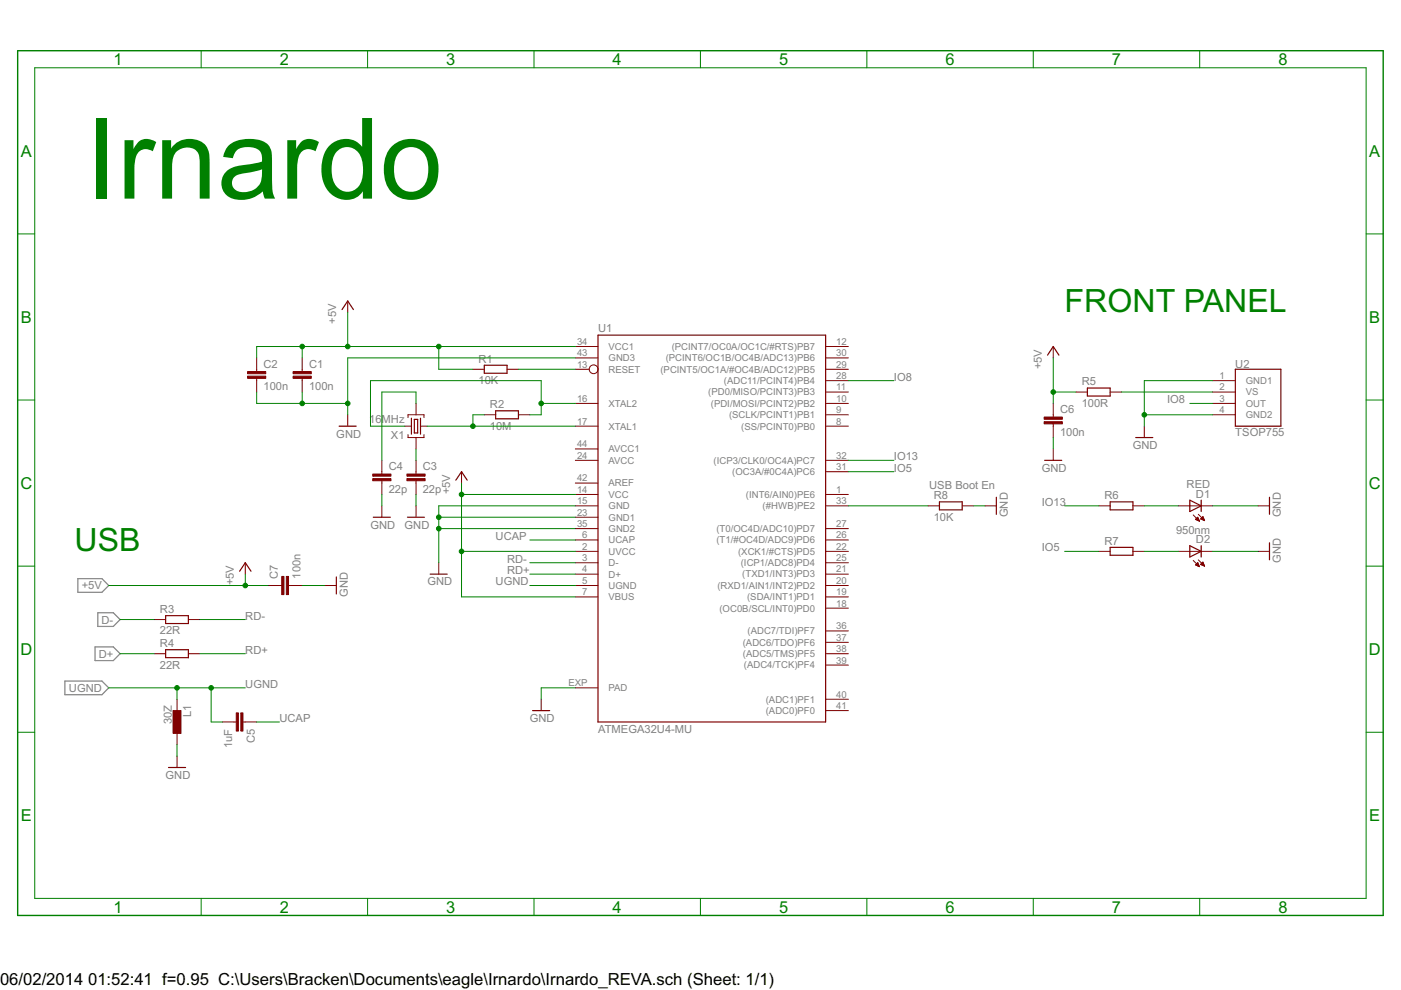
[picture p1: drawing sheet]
<svg xmlns="http://www.w3.org/2000/svg" width="297mm" height="210mm" viewBox="0 0 297 210" stroke-linecap="round" stroke-linejoin="round" font-family="sans-serif">
<path d="M16.5 122.7h5.1l1.5 1.4-1.5 1.5h-5.1zM20.2 137.2h3.8l1.5 1.4-1.5 1.5h-3.8zM20.7 129.9h3.3l1.5 1.5-1.5 1.4h-3.3zM13.8 144.4h7.8l1.5 1.4-1.5 1.5h-7.8z" fill="none" stroke="#808080" stroke-width=".25"/>
<g fill="none" stroke="#800000" stroke-width=".25">
<path d="M72.5 65.6l1.2-1.8 1.2 1.8M102.7 77.4h4.8v1.7h-4.8zM126.8 71.1h48.2v82h-48.2zM222.1 75.3l1.2-1.8 1.2 1.8M261.9 78.3h9.7v12.1h-9.7zM71.9 90.4h3.6M87.2 88.7v3.4M87.8 88.9h.8v2.9h-.8zM89.2 88.7v3.4M105.1 87.1h4.8v1.7h-4.8zM221.5 97.6h3.6M230.5 82.3h4.9v1.7h-4.9z"/>
<path d="M240.8 92.8h3.6M79.1 109.7h3.7M86.4 109.7h3.6M96.6 101.8l1.3-1.8 1.2 1.8M199.2 106.4h4.8v1.7h-4.8zM211.2 105.4v3.7M235.4 106.4h4.8v1.7h-4.8zM235.4 116.1h4.8v1.6h-4.8zM252.3 106l2.4 1.3-2.4 1.2zM252.3 115.7l2.4 1.2-2.4 1.2zM254.7 106v2.5M254.7 115.7v2.4"/>
<path d="M269.2 105.4v3.7M269.2 115.1v3.6M35.1 130.5h4.8v1.7h-4.8zM35.1 137.8h4.8v1.6h-4.8zM50.8 121.1l1.2-1.8 1.2 1.8M71.3 122.3v3.6M91.2 121.7h3.6M112.9 150.7h3.6M35.7 162.7h3.6"/>
</g>
<g fill="none" stroke="#800000" stroke-width=".21">
<path d="M54.4 75.9v2.9M64.1 75.9v2.9M73.7 63.8v2.4M100.3 78.3h2.4M107.5 78.3h2.4M122 78.3h2.9M122 75.9h4.8M122 73.5h4.8M175 78.3h4.9M175 75.9h4.9M175 73.5h4.9M223.3 73.5v2.4"/>
<path d="M54.4 80.2v2.9M64.1 80.2v2.9M73.7 87.9v2.5M81 97.6v2.9M85.8 90.4h1.4M86.5 88.5v-.6h3.4v.6M86.5 92.2v.6h3.4v-.6M88.2 85.5v2.4M88.2 92.8v2.4M88.2 97.6v2.9M89.2 90.4h1.4M102.7 87.9h2.4"/>
<path d="M109.9 87.9h2.4M122 97.6h4.8M122 85.5h4.8M122 90.4h4.8M122 95.2h4.8M175 80.7h4.9M175 97.6h4.9M175 83.1h4.9M175 85.5h4.9M175 87.9h4.9M175 90.4h4.9M223.3 85.5v2.9"/>
<path d="M223.3 89.9v2.9M223.3 95.2v2.4M228.1 83.1h2.4M235.4 83.1h2.4M242.6 90.4v2.4M257.1 80.7h4.8M257.1 83.1h4.8M257.1 85.5h4.8M257.1 87.9h4.8M52 119.3v2.4M81 101.9v2.9M81 107.3v2.4"/>
<path d="M88.2 101.9v2.9M88.2 107.3v2.4M93 119.3v2.4M97.9 100v2.4M122 107.3h4.8M122 119.3h4.8M122 104.8h4.8M122 112.1h4.8M122 114.5h4.8M122 116.9h4.8M122 102.4h4.8M122 109.7h4.8"/>
<path d="M175 107.3h4.9M175 119.3h4.9M175 104.8h4.9M175 100h4.9M175 112.1h4.9M175 114.5h4.9M175 116.9h4.9M196.8 107.3h2.4M204 107.3h2.4M208.8 107.3h2.4M233 107.3h2.4M233 116.9h2.4"/>
<path d="M240.2 107.3h2.4M240.2 116.9h2.4M249.9 107.3h7.2M249.9 116.9h7.2M253 109.2l1.3 1.3M253 118.8l1.3 1.3M253.5 110.1l.4-.4 .4 .8zM253.5 119.8h.6M253.5 110.2h.7M253.6 110h.5M253.6 119.7h.5M253.7 119.9h.5"/>
<path d="M253.7 109.9h.4M253.7 119.5h.3M253.8 110.3h.4M253.8 109.8h.2M253.8 119.4h.2M253.9 109.7h.1M253.9 119.3h.1M253.9 119.3l-.4 .5 .8 .3M253.9 119.3l.4 .8M253.9 120h.3M254 110.4h.3M254.1 109.1l1.3 1.3"/>
<path d="M254.1 118.7l1.3 1.3M254.3 110.5h.1M254.6 110l.4-.5 .4 .9zM254.6 119.7h.6M254.6 110h.6M254.6 109.9h.6M254.7 119.5h.5M254.7 109.8h.4M254.8 119.8h.5M254.8 119.4h.3M254.9 110.2h.4M254.9 109.7h.2"/>
<path d="M254.9 119.3h.2M255 109.6h.1M255 119.2h.1M255 119.9h.3M255 119.2l-.4 .5 .8 .3M255 119.2l.4 .8M255.1 110.3h.3M255.3 120h.1M266.7 107.3h2.5M266.7 116.9h2.5M32.7 138.6h2.4M32.7 131.4h2.4"/>
<path d="M39.9 138.6h2.5M39.9 131.4h2.5M56.8 124.1h2.9M61.2 124.1h2.9M68.9 124.1h2.4M122 124.1h4.8M122 126.6h4.8M122 121.7h4.8M175 138.6h4.9M175 136.2h4.9M175 133.8h4.9M175 128.9h4.9"/>
<path d="M175 124.1h4.9M175 126.6h4.9M175 121.7h4.9M254.2 120.1h.1M37.5 148.3v2.4M37.5 155.5v2.4M47.2 153.1h2.9M51.5 153.1h2.9M114.7 148.3v2.4M122 145.8h4.8M175 150.7h4.9M175 148.3h4.9"/>
<path d="M175 141h4.9M37.5 160.3v2.4"/>
<circle cx="125.9" cy="78.3" r=".93"/>
</g>
<g fill="#800000" stroke="#800000" stroke-width=".21">
<path d="M62.1 79.8h3.9v.4h-3.9z"/>
<path d="M62.1 78.8h3.9v.4h-3.9z"/>
<path d="M86.3 101.5h3.8v.4h-3.8z"/>
<path d="M86.3 100.5h3.8v.5h-3.8z"/>
<path d="M79 101.5h3.9v.4h-3.9z"/>
<path d="M79 100.5h3.9v.5h-3.9z"/>
<path d="M52.5 79.8h3.8v.4h-3.8z"/>
<path d="M52.5 78.8h3.8v.4h-3.8z"/>
<path d="M36.7 150.7h1.7v4.8h-1.7z"/>
<path d="M50.1 151.2h.4v3.8h-.4z"/>
<path d="M51.1 151.2h.4v3.8h-.4z"/>
<path d="M221.4 89.4h3.8v.5h-3.8z"/>
<path d="M221.4 88.4h3.8v.5h-3.8z"/>
<path d="M60.7 122.2h.5v3.9h-.5z"/>
<path d="M59.7 122.2h.5v3.9h-.5z"/>
</g>
<path d="M3.7 10.8h289.6v183.3h-289.6z" fill="none" stroke="#008000" stroke-width=".3"/>
<g fill="none" stroke="#008000" stroke-width=".21">
<path d="M7.4 14.4h282.2v176.1h-282.2zM42.7 10.8v3.6M77.9 10.8v3.6M113.2 10.8v3.6M148.5 10.8v3.6M183.8 10.8v3.6M219.1 10.8v3.6M254.4 10.8v3.6M3.7 49.6h3.7M289.6 49.6h3.7M64.1 73.5v2.4M73.7 66.2v7.3"/>
<path d="M93 73.5v4.8h7.3M109.9 78.3h12.1M122 73.5h-67.6v2.4M122 75.9h-48.3v12M223.3 75.9v9.6M3.7 84.8h3.7M54.4 83.1v2.4h19.3M64.1 83.1v2.4M88.2 85.5v-2.4h-7.2v14.5M88.2 95.2v2.4M90.6 90.4h31.4M102.7 87.9h-2.4v2.5"/>
<path d="M112.3 87.9h2.4v-7.2h-36.2v9.7h7.3M114.7 85.5h7.3M179.9 80.7h9.6M179.9 97.6h9.6M223.3 92.8v2.4M223.3 83.1h4.8M237.8 83.1h19.3M242.6 87.9h14.5M252.3 85.5h4.8M257.1 80.7h-14.5v9.7M289.6 84.8h3.7M81 104.8v2.5"/>
<path d="M88.2 104.8v2.5M93 109.7h29M93 112.1h29M97.9 104.8h24.1M97.9 102.4v24.2h24.1M97.9 116.9h24.1M112.3 119.3h9.7M112.3 114.5h9.7M122 107.3h-29v12M179.9 107.3h16.9M179.9 100h9.6M206.4 107.3h2.4"/>
<path d="M225.7 116.9h7.3M225.7 107.3h7.3M242.6 116.9h7.3M242.6 107.3h7.3M257.1 116.9h9.6M257.1 107.3h9.6M3.7 120h3.7M23.1 124.1h33.7M25.5 131.4h7.2M25.5 138.6h7.2M42.4 131.4h9.6M42.4 138.6h9.6"/>
<path d="M52 121.7v2.4M64.1 124.1h4.8M112.3 124.1h9.7M112.3 121.7h9.7M289.6 120h3.7M3.7 155.3h3.7M23.1 145.8h28.9M37.5 145.8v2.5M37.5 157.9v2.4M44.8 145.8v7.3h2.4M54.4 153.1h4.8M122 145.8h-7.3v2.5"/>
<path d="M289.6 155.3h3.7M42.7 190.5v3.6M77.9 190.5v3.6M113.2 190.5v3.6M148.5 190.5v3.6M183.8 190.5v3.6M219.1 190.5v3.6M254.4 190.5v3.6"/>
</g>
<g fill="#008000" stroke="#008000" stroke-width=".21">
<circle cx="73.7" cy="73.5" r=".49"/>
<circle cx="93" cy="73.5" r=".49"/>
<circle cx="64.1" cy="73.5" r=".49"/>
<circle cx="97.9" cy="104.8" r=".49"/>
<circle cx="97.9" cy="116.9" r=".49"/>
<circle cx="52" cy="124.1" r=".49"/>
<circle cx="223.3" cy="83.1" r=".49"/>
<circle cx="73.7" cy="85.5" r=".49"/>
<circle cx="64.1" cy="85.5" r=".49"/>
<circle cx="93" cy="109.7" r=".49"/>
<circle cx="93" cy="112.1" r=".49"/>
<circle cx="242.6" cy="87.9" r=".49"/>
<circle cx="100.3" cy="90.4" r=".49"/>
<circle cx="114.7" cy="85.5" r=".49"/>
<circle cx="37.5" cy="145.8" r=".49"/>
<circle cx="44.8" cy="145.8" r=".49"/>
</g>
<text font-size="26.7" fill="#008000" x="18.2" y="42.1">Irnardo</text>
<g font-size="7.6" fill="#008000">
<text x="225.7" y="66.2">FRONT PANEL</text>
<text x="15.8" y="116.9">USB</text>
</g>
<g font-size="4">
<text x="0" y="208.9">06/02/2014</text>
<text x="18.7" y="208.9">01:52:41 f=0.95 C:\Users\Bracken\Documents\eagle\Irnardo\Irnardo_REVA.sch (Sheet: 1/1)</text>
</g>
<g font-size="3.9" fill="#008000">
<text x="24" y="13.8">1</text>
<text x="59.3" y="13.8">2</text>
<text x="94.6" y="13.8">3</text>
<text x="129.9" y="13.8">4</text>
<text x="165.2" y="13.8">5</text>
<text x="200.5" y="13.8">6</text>
<text x="235.8" y="13.8">7</text>
<text x="271" y="13.8">8</text>
<text x="4.4" y="33.2">A</text>
<text x="290.3" y="33.2">A</text>
<text x="4.4" y="68.4">B</text>
<text x="290.3" y="68.4">B</text>
<text x="4.3" y="103.6">C</text>
<text x="290.2" y="103.6">C</text>
<text x="4.3" y="138.9">D</text>
<text x="290.2" y="138.9">D</text>
<text x="4.4" y="174.1">E</text>
<text x="290.3" y="174.1">E</text>
<text x="24" y="193.5">1</text>
<text x="59.3" y="193.5">2</text>
<text x="94.6" y="193.5">3</text>
<text x="129.9" y="193.5">4</text>
<text x="165.2" y="193.5">5</text>
<text x="200.5" y="193.5">6</text>
<text x="235.8" y="193.5">7</text>
<text x="271" y="193.5">8</text>
</g>
<g font-size="2.6" fill="#808080">
<text x="71.3" y="68.6" transform="rotate(-90 71.3 68.6)">+5V</text>
<text x="126.8" y="70.3">U1</text>
<text x="55.9" y="77.9">C2</text>
<text x="65.5" y="77.9">C1</text>
<text x="101.5" y="76.9">R1</text>
<text x="55.9" y="82.8">100n</text>
<text x="65.5" y="82.8">100n</text>
<text x="101.5" y="81.4">10K</text>
<text x="189.5" y="80.7">IO8</text>
<text x="220.9" y="78.3" transform="rotate(-90 220.9 78.3)">+5V</text>
<text x="229.3" y="81.7">R5</text>
<text x="261.9" y="78.1">U2</text>
<text x="78.3" y="89.6">16MHz</text>
<text x="103.9" y="86.5">R2</text>
<text x="224.8" y="87.6">C6</text>
<text x="229.3" y="86.3">100R</text>
<text x="247.4" y="85.5">IO8</text>
<text x="71.3" y="92.8">GND</text>
<text x="82.9" y="93">X1</text>
<text x="103.9" y="91.1">10M</text>
<text x="224.8" y="92.4">100n</text>
<text x="240.2" y="95.2">GND</text>
<text x="261.9" y="92.5">TSOP755</text>
<text x="82.4" y="99.6">C4</text>
<text x="89.6" y="99.6">C3</text>
<text x="189.5" y="97.6">IO13</text>
<text x="189.5" y="100">IO5</text>
<text x="220.9" y="100">GND</text>
<text x="82.4" y="104.5">22p</text>
<text x="89.6" y="104.5">22p</text>
<text x="95.4" y="104.8" transform="rotate(-90 95.4 104.8)">+5V</text>
<text x="197" y="103.6">USB Boot En</text>
<text x="198" y="105.8">R8</text>
<text x="220.9" y="107.2">IO13</text>
<text x="234.2" y="105.8">R6</text>
<text x="251.6" y="103.5">RED</text>
<text x="253.6" y="105.6">D1</text>
<text x="78.5" y="112.1">GND</text>
<text x="85.8" y="112.1">GND</text>
<text x="198" y="110.4">10K</text>
<text x="213.7" y="109.7" transform="rotate(-90 213.7 109.7)">GND</text>
<text x="249.3" y="113.2">950nm</text>
<text x="271.6" y="109.7" transform="rotate(-90 271.6 109.7)">GND</text>
<text x="105.1" y="114.5">UCAP</text>
<text x="107.5" y="119.3">RD-</text>
<text x="220.9" y="116.9">IO5</text>
<text x="234.2" y="115.5">R7</text>
<text x="253.6" y="115.2">D2</text>
<text x="271.6" y="119.3" transform="rotate(-90 271.6 119.3)">GND</text>
<text x="17.3" y="125">+5V</text>
<text x="49.6" y="124.1" transform="rotate(-90 49.6 124.1)">+5V</text>
<text x="58.9" y="122.7" transform="rotate(-90 58.9 122.7)">C7</text>
<text x="63.7" y="122.7" transform="rotate(-90 63.7 122.7)">100n</text>
<text x="90.6" y="124.1">GND</text>
<text x="105.1" y="124.1">UGND</text>
<text x="107.5" y="121.7">RD+</text>
<text x="33.9" y="129.9">R3</text>
<text x="52" y="131.4">RD-</text>
<text x="73.7" y="126.5" transform="rotate(-90 73.7 126.5)">GND</text>
<text x="21.5" y="132.2">D-</text>
<text x="33.9" y="134.5">22R</text>
<text x="33.9" y="137.2">R4</text>
<text x="20.9" y="139.5">D+</text>
<text x="33.9" y="141.7">22R</text>
<text x="52" y="138.6">RD+</text>
<text x="14.6" y="146.7">UGND</text>
<text x="52" y="145.8">UGND</text>
<text x="36.4" y="153.5" transform="rotate(-90 36.4 153.5)">30Z</text>
<text x="40.5" y="152.1" transform="rotate(-90 40.5 152.1)">L1</text>
<text x="59.2" y="153.1">UCAP</text>
<text x="112.3" y="153.1">GND</text>
<text x="126.8" y="155.5">ATMEGA32U4-MU</text>
<text x="49.2" y="158.6" transform="rotate(-90 49.2 158.6)">1uF</text>
<text x="54.1" y="157.6" transform="rotate(-90 54.1 157.6)">C5</text>
<text x="35.1" y="165.1">GND</text>
</g>
<g font-size="2.3" fill="#808080">
<text x="122.3" y="75.5">43</text>
<text x="122.3" y="78">13</text>
<text x="122.3" y="73.1">34</text>
<text x="129" y="76.6">GND3</text>
<text x="129" y="74.2">VCC1</text>
<text x="141.1" y="76.6">(PCINT6/OC1B/OC4B/ADC13)PB6</text>
<text x="142.4" y="74.2">(PCINT7/OC0A/OC1C/#RTS)PB7</text>
<text x="177.3" y="78">29</text>
<text x="177.3" y="75.5">30</text>
<text x="177.3" y="73.1">12</text>
<text x="129" y="79">RESET</text>
<text x="140" y="79">(PCINT5/OC1A/#OC4B/ADC12)PB5</text>
<text x="150.2" y="83.8">(PD0/MISO/PCINT3)PB3</text>
<text x="153.5" y="81.4">(ADC11/PCINT4)PB4</text>
<text x="177.3" y="80.4">28</text>
<text x="177.3" y="82.8">11</text>
<text x="258.6" y="80.4">1</text>
<text x="258.6" y="82.8">2</text>
<text x="264.1" y="81.4">GND1</text>
<text x="264.1" y="83.8">VS</text>
<text x="122.3" y="85.2">16</text>
<text x="129" y="86.3">XTAL2</text>
<text x="150.7" y="86.2">(PDI/MOSI/PCINT2)PB2</text>
<text x="154.6" y="88.7">(SCLK/PCINT1)PB1</text>
<text x="177.3" y="85.2">10</text>
<text x="177.3" y="87.6">9</text>
<text x="258.6" y="85.2">3</text>
<text x="258.6" y="87.6">4</text>
<text x="264.1" y="86.3">OUT</text>
<text x="264.1" y="88.7">GND2</text>
<text x="122.3" y="94.8">44</text>
<text x="122.3" y="90">17</text>
<text x="129" y="95.9">AVCC1</text>
<text x="129" y="91.1">XTAL1</text>
<text x="157.1" y="91.1">(SS/PCINT0)PB0</text>
<text x="177.3" y="90">8</text>
<text x="122.3" y="97.3">24</text>
<text x="129" y="98.3">AVCC</text>
<text x="151.3" y="98.3">(ICP3/CLK0/OC4A)PC7</text>
<text x="155.3" y="100.7">(OC3A/#0C4A)PC6</text>
<text x="177.3" y="97.3">32</text>
<text x="177.3" y="99.7">31</text>
<text x="122.3" y="102.1">42</text>
<text x="122.3" y="106.9">15</text>
<text x="122.3" y="104.5">14</text>
<text x="129" y="103.1">AREF</text>
<text x="129" y="108">GND</text>
<text x="129" y="105.6">VCC</text>
<text x="158.2" y="105.5">(INT6/AIN0)PE6</text>
<text x="161.7" y="108">(#HWB)PE2</text>
<text x="177.3" y="106.9">33</text>
<text x="177.3" y="104.5">1</text>
<text x="122.3" y="109.3">23</text>
<text x="122.3" y="111.7">35</text>
<text x="129" y="110.4">GND1</text>
<text x="129" y="112.8">GND2</text>
<text x="151.9" y="112.8">(T0/OC4D/ADC10)PD7</text>
<text x="177.3" y="111.7">27</text>
<text x="123.5" y="119">3</text>
<text x="123.5" y="114.1">6</text>
<text x="123.5" y="116.6">2</text>
<text x="129" y="115.2">UCAP</text>
<text x="129" y="117.6">UVCC</text>
<text x="151.9" y="115.2">(T1/#OC4D/ADC9)PD6</text>
<text x="156.5" y="117.6">(XCK1/#CTS)PD5</text>
<text x="177.3" y="119">25</text>
<text x="177.3" y="114.1">26</text>
<text x="177.3" y="116.6">22</text>
<text x="123.5" y="121.4">4</text>
<text x="123.5" y="123.8">5</text>
<text x="129" y="122.4">D+</text>
<text x="129" y="120">D-</text>
<text x="129" y="124.9">UGND</text>
<text x="152.1" y="124.8">(RXD1/AIN1/INT2)PD2</text>
<text x="157.1" y="120">(ICP1/ADC8)PD4</text>
<text x="157.4" y="122.4">(TXD1/INT3)PD3</text>
<text x="177.3" y="123.8">20</text>
<text x="177.3" y="121.4">21</text>
<text x="123.5" y="126.2">7</text>
<text x="129" y="127.3">VBUS</text>
<text x="152.5" y="129.7">(OC0B/SCL/INT0)PD0</text>
<text x="158.4" y="127.3">(SDA/INT1)PD1</text>
<text x="177.3" y="128.6">18</text>
<text x="177.3" y="126.2">19</text>
<text x="157.5" y="136.9">(ADC6/TDO)PF6</text>
<text x="158.5" y="134.5">(ADC7/TDI)PF7</text>
<text x="177.3" y="135.9">37</text>
<text x="177.3" y="133.4">36</text>
<text x="157.5" y="139.3">(ADC5/TMS)PF5</text>
<text x="157.7" y="141.7">(ADC4/TCK)PF4</text>
<text x="177.3" y="140.7">39</text>
<text x="177.3" y="138.3">38</text>
<text x="120.5" y="145.5">EXP</text>
<text x="129" y="146.6">PAD</text>
<text x="162.4" y="149">(ADC1)PF1</text>
<text x="177.3" y="147.9">40</text>
<text x="162.4" y="151.4">(ADC0)PF0</text>
<text x="177.3" y="150.3">41</text>
</g>
</svg>
